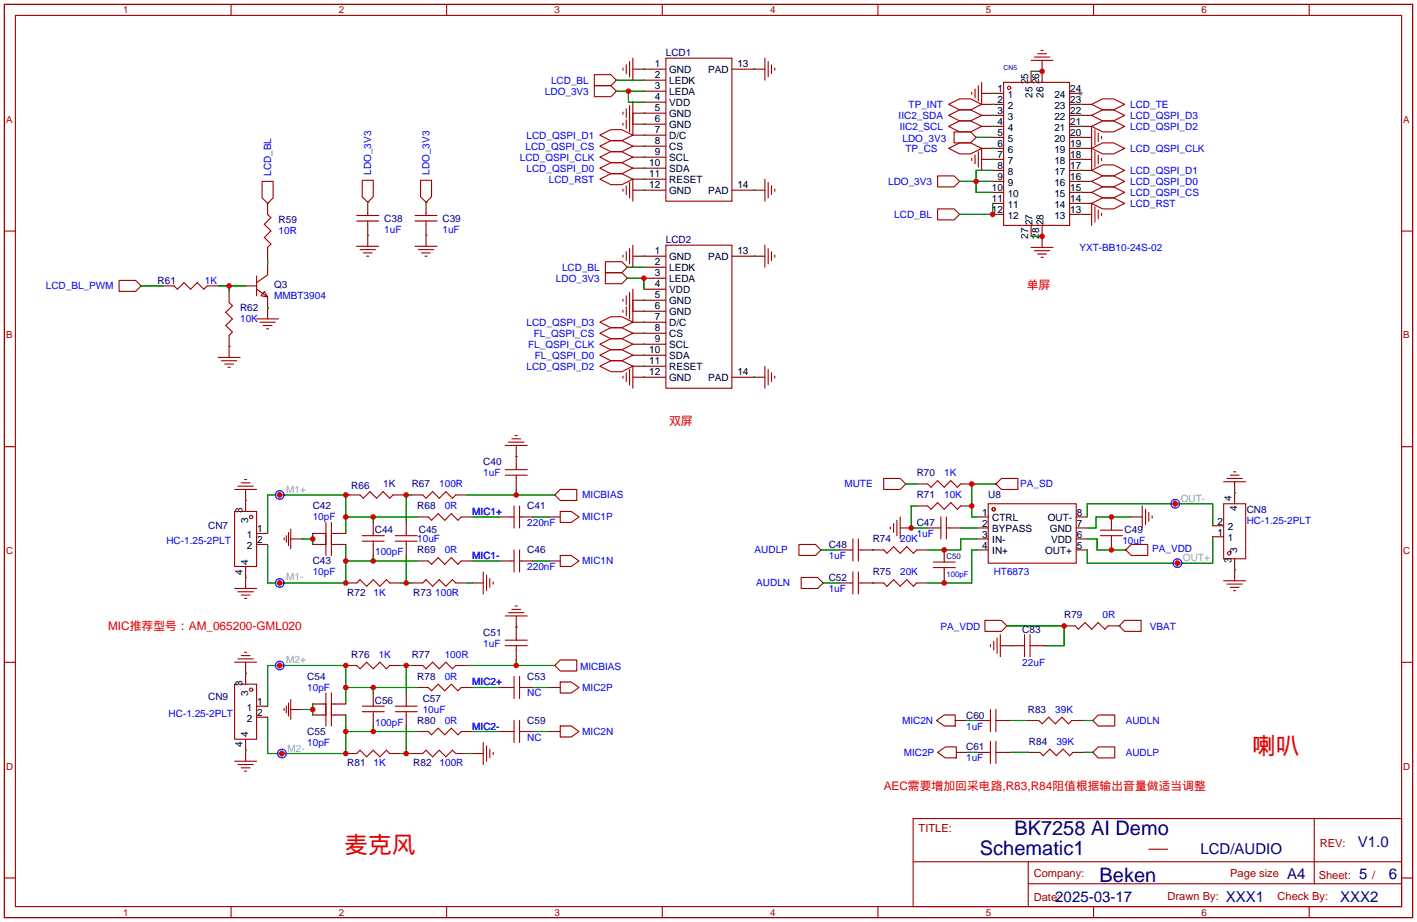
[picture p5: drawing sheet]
<svg xmlns="http://www.w3.org/2000/svg" width="327mm" height="213mm" viewBox="0 0 327 213" stroke-linecap="round" stroke-linejoin="round" font-family="sans-serif">
<circle cx="249.5" cy="21.6" r=".51" fill="#999"/>
<g fill="none" stroke="#a10000" stroke-width=".25">
<path d="M1 1h325.1v210.8h-325.1zM3.6 3.6h320v205.7h-320zM53.3 1v2.6M103.1 1v2.6M137.2 19.8h3.8l1.3 1.2-1.3 1.3h-3.8zM137.2 17.2h3.8l1.3 1.3-1.3 1.3h-3.8zM143.8 15.7v.5M144.6 15v2M145.4 14.2v3.5M146.1 13.4v5.1M152.9 1v2.6M153.7 13.4h15.3v33h-15.3z"/>
<path d="M176.6 13.4v5.1M177.4 14.2v3.5M178.1 15v2M178.9 15.7v.5M202.7 1v2.6M225.9 19.8v3.5M226.6 19v5.1M231.7 19h15.3v33h-15.3zM238.1 13.9h5M238.8 13.2h3.6M239.6 12.4h2M240.3 11.6h.6"/>
<path d="M252.5 1v2.6M302.3 1v2.6M138.5 33.7l2.5-1.2h2.6l2.5 1.2-2.5 1.3h-2.6zM138.5 36.3l2.5-1.3h2.6l2.5 1.3-2.5 1.3h-2.6zM138.5 38.8l2.5-1.2h2.6l2.5 1.2-2.5 1.3h-2.6zM138.5 31.2l2.5-1.3h2.6l2.5 1.3-2.5 1.3h-2.6zM143.8 25.9v.5M143.8 28.4v.5M144.6 25.1v2M144.6 27.7v2M145.4 24.3v6.1M146.1 23.6v7.6"/>
<path d="M219 24.1l2.6-1.3h2.5l2.5 1.3-2.5 1.3h-2.5zM219 26.6l2.6-1.2h2.5l2.5 1.2-2.5 1.3h-2.5zM219 29.2l2.6-1.3h2.5l2.5 1.3-2.5 1.2h-2.5zM219 34.3l2.6-1.3h2.5l2.5 1.3-2.5 1.2h-2.5zM220.3 30.4h3.8l1.3 1.3-1.3 1.3h-3.8zM224.3 21.3v.5M224.3 36.5v.5M225.1 20.5v2.1M225.1 35.8v2M225.9 35v3.6M226.6 34.3v5M252 39.3l2.6-1.2h2.5l2.6 1.2-2.6 1.3h-2.5z"/>
<path d="M252 34.3l2.6-1.3h2.5l2.6 1.3-2.6 1.2h-2.5zM252 29.2l2.6-1.3h2.5l2.6 1.3-2.6 1.2h-2.5zM252 26.6l2.6-1.2h2.5l2.6 1.2-2.6 1.3h-2.5zM252 24.1l2.6-1.3h2.5l2.6 1.3-2.6 1.3h-2.5zM252 29.2v10.1M252.8 29.9v3.6M252.8 35v3.6M253.6 30.7v2M253.6 35.8v2M254.3 31.5v.5M254.3 36.5v.5M1 53.3h2.6"/>
<path d="M60.5 41.9h2.6v3.8l-1.3 1.3-1.3-1.3zM61.8 49.5l.7 .8-1.5 1.5 1.5 1.5-1.5 1.5 1.5 1.6-.7 .7M82.4 51h5M82.4 49.7h5M82.4 56.9h5M83.1 57.6h3.6M83.6 41.6h2.6v3.8l-1.3 1.3-1.3-1.3zM83.9 58.4h2M84.6 59.1h.6M84.9 49.2v.5M84.9 51v.8M95.8 51h5.1"/>
<path d="M95.8 49.7h5.1M95.8 56.9h5.1M96.6 57.6h3.5M97.1 41.6h2.5v3.8l-1.2 1.3-1.3-1.3zM97.3 58.4h2.1M98.1 59.1h.5M98.4 49.2v.5M98.4 51v.8M138.5 41.4l2.5-1.3h2.6l2.5 1.3-2.5 1.2h-2.6zM143.8 43.7v.5M143.8 58.9v.5M144.6 42.9v2"/>
<path d="M144.6 58.1v2.1M145.4 42.1v3.6M145.4 57.4v3.5M146.1 41.4v5M146.1 56.6v5.1M153.7 56.6h15.3v33h-15.3zM176.6 41.4v5M176.6 56.6v5.1M177.4 42.1v3.6M177.4 57.4v3.5M178.1 42.9v2M178.1 58.1v2.1"/>
<path d="M178.9 43.7v.5M178.9 58.9v.5M216.5 48.2h3.8l1.3 1.3-1.3 1.3h-3.8zM216.5 40.6h3.8l1.3 1.3-1.3 1.2h-3.8zM238.1 57.1h5M238.8 57.9h3.6M239.6 58.6h2M240.3 59.4h.6M252 47l2.6-1.3h2.5l2.6 1.3-2.6 1.2h-2.5zM252 44.4l2.6-1.3h2.5l2.6 1.3-2.6 1.3h-2.5zM252 41.9l2.6-1.3h2.5l2.6 1.3-2.6 1.2h-2.5zM252 47v5"/>
<path d="M252.8 47.7v3.6M253.6 48.5v2M254.3 49.2v.5M323.6 53.3h2.5M27.5 64.7h3.8l1.3 1.3-1.3 1.3h-3.8zM40.2 66l.8 .8 1.5-1.6 1.5 1.6 1.5-1.6 1.6 1.6 .7-.8M52.9 69.8l.8 .8-1.6 1.5 1.6 1.5-1.6 1.5 1.6 1.6-.8 .7M59.2 66.8l2.6 1.7M59.2 63.7v4.6M59.2 73.6h5.1M60 74.4h3.6M60.8 75.1h2"/>
<path d="M61 67.3l.8 1.2-1.5-.2zM61.5 75.9h.5M61.8 63.5l-2.6 1.7M138.5 79.5l2.5-1.3h2.6l2.5 1.3-2.5 1.2h-2.6zM138.5 76.9l2.5-1.2h2.6l2.5 1.2-2.5 1.3h-2.6zM138.5 74.4l2.5-1.3h2.6l2.5 1.3-2.5 1.3h-2.6zM139.8 63h3.8l1.2 1.2-1.2 1.3h-3.8zM139.8 60.4h3.8l1.2 1.3-1.2 1.3h-3.8zM143.8 69.1v.5M143.8 71.6v.5M144.6 68.3v2M144.6 70.8v2.1"/>
<path d="M145.4 67.5v6.1M146.1 66.8v7.6M50.4 82.5h5M51.1 83.3h3.6M51.9 84h2M52.6 84.8h.5M138.5 82l2.5-1.3h2.6l2.5 1.3-2.5 1.3h-2.6zM138.5 84.5l2.5-1.2h2.6l2.5 1.2-2.5 1.3h-2.6zM143.8 86.8v.5M144.6 86.1v2M145.4 85.3v3.6M146.1 84.5v5.1"/>
<path d="M176.6 84.5v5.1M177.4 85.3v3.6M178.1 86.1v2M178.9 86.8v.5M1 103.1h2.6M54.2 118.1h5v12.7h-5zM54.2 113h5M54.9 112.2h3.6M55.7 111.5h2M56.5 110.7h.5M83.1 114.3l.8 .7 1.5-1.5 1.5 1.5 1.6-1.5 1.5 1.5 .7-.7M97.6 114.3l.8 .7 1.5-1.5 1.5 1.5 1.5-1.5 1.6 1.5 .7-.7"/>
<path d="M98.9 119.3l.7 .8 1.6-1.5 1.5 1.5 1.5-1.5 1.5 1.5 .8-.8M116.6 102.8h5.1M116.6 109.7h5.1M116.6 108.4h5.1M117.4 102.1h3.6M117.9 119.3h.8M118.2 101.3h2M118.7 116.8v5.1M118.9 100.5h.5M119.2 107.9v.5M119.2 109.7v.8M120 116.8v5.1"/>
<path d="M120 119.3h.5M128.1 114.3l1.2-1.3h3.9v2.5h-3.9zM129.3 118.1h2.6l1.8 1.2-1.8 1.3h-2.6zM204 110.5h3.8l1.3 1.2-1.3 1.3h-3.8zM207.8 119.3v5.1M214.2 116.8l.7 .8 1.6-1.6 1.5 1.6 1.5-1.6 1.5 1.6 .8-.8M214.2 111.7l.7 .8 1.6-1.5 1.5 1.5 1.5-1.5 1.5 1.5 .8-.8M217.2 119.3v5.1M218.5 119.3v5.1M228.2 116.3h20.3v13.7h-20.3zM231.2 110.5h3.8v2.5h-3.8l-1.3-1.3zM263.7 116.8v5.1"/>
<path d="M264.5 117.6v3.5M265.2 118.3v2.1M266 119.1v.5M282.5 116.3h5.1v12.7h-5.1zM282.5 111.2h5.1M283.3 110.5h3.5M284 109.7h2.1M284.8 108.9h.5M323.6 103.1h2.5M54.2 135.9h5M54.9 136.6h3.6M55.7 137.4h2"/>
<path d="M56.5 138.1h.5M65.6 124.2v.5M66.1 123.7v1.5M66.6 122.9v3M67.1 124.4h2.6M67.1 122.1v4.6M74.7 125.7h.5M74.7 123.2h.5M75.2 120.6v7.6M76.5 120.6v7.6M76.5 125.7h.8M76.5 123.2h.8"/>
<path d="M82.4 134.6l.7-.8 1.5 1.5 1.6-1.5 1.5 1.5 1.5-1.5 .8 .8M83.6 123.7h5.1M83.6 124.9h5.1M86.2 123.2v.5M86.2 124.9v.8M91.2 123.7h5.1M91.2 124.9h5.1M93.8 123.2v.5M93.8 124.9v.8M97.6 134.6l.8-.8 1.5 1.5 1.5-1.5 1.5 1.5 1.6-1.5 .7 .8M98.9 129.5l.7 .8 1.6-1.6 1.5 1.6 1.5-1.6 1.5 1.6 .8-.8M111.6 132v5.1"/>
<path d="M112.3 132.8v3.6M113.1 133.6v2M113.9 134.3v.5M117.9 129.5h.8M118.7 127v5M118.9 139.9h.5M120 127v5M120 129.5h.5M129.3 128.2h2.6l1.8 1.3-1.8 1.3h-2.6zM184.5 125.7h3.8l1.2 1.3-1.2 1.2h-3.8zM185 133.3h3.8l1.3 1.3-1.3 1.3h-3.8zM196.4 134.6h.5"/>
<path d="M196.4 127h.5M196.9 124.4v5.1M196.9 132v5.1M198.2 124.4v5.1M198.2 132v5.1M198.2 134.6h.7M198.2 127h.7M204 127l.8 .7 1.5-1.5 1.5 1.5 1.6-1.5 1.5 1.5 .7-.7M204 134.6l.8 .7 1.5-1.5 1.5 1.5 1.6-1.5 1.5 1.5 .7-.7M205.5 121.6v.5M206.3 120.9v2M207.1 120.1v3.6"/>
<path d="M215.5 129.8h5M215.5 131h5M216.7 121.9h.5M218 129v.8M218 131v.5M218.5 121.9h.8M254.1 123.7h5M254.1 122.4h5M256.6 121.9v.5M256.6 123.7v.7M259.9 127l1.3-1.3h3.8v2.5h-3.8zM282.5 134.1h5.1"/>
<path d="M283.3 134.8h3.5M284 135.6h2.1M284.8 136.4h.5M1 152.9h2.6M54.2 158h5v12.7h-5zM54.2 152.9h5M54.9 152.1h3.6M55.7 151.3h2M56.5 150.6h.5M75.2 160v7.6M76.5 160v7.6M82.4 153.6l.7 .8 1.5-1.5 1.6 1.5 1.5-1.5 1.5 1.5 .8-.8"/>
<path d="M97.6 153.6l.8 .8 1.5-1.5 1.5 1.5 1.5-1.5 1.6 1.5 .7-.8M98.9 158.7l.7 .8 1.6-1.5 1.5 1.5 1.5-1.5 1.5 1.5 .8-.8M116.6 142.2h5.1M116.6 149.1h5.1M116.6 147.8h5.1M117.4 141.4h3.6M117.9 158.7h.8M118.2 140.7h2M118.7 156.2v5.1M119.2 147.3v.5M119.2 149.1v.7M120 158.7h.5"/>
<path d="M120 156.2v5.1M128.1 153.6l1.2-1.2h3.9v2.5h-3.9zM129.3 157.4h2.6l1.8 1.3-1.8 1.3h-2.6zM227.4 143.2h3.8l1.3 1.3-1.3 1.3h-3.8zM228.7 148.8v.5M229.4 148v2.1M230.2 147.3v3.5M230.9 146.5v5.1M236 149.1h.5M236.5 146.5v5.1M237.8 149.1h.8M237.8 146.5v5.1"/>
<path d="M248.2 144.5l.8 .8 1.5-1.6 1.5 1.6 1.6-1.6 1.5 1.6 .7-.8M258.4 144.5l1.3-1.3h3.8v2.6h-3.8zM323.6 152.9h2.5M54.2 175.7h5M54.9 176.5h3.6M55.7 177.3h2M56.5 178h.5M65.6 163.5v.5M66.1 163v1.6M66.6 162.3v3M67.1 161.5v4.6M67.1 163.8h2.6"/>
<path d="M74.7 162.5h.5M74.7 165.1h.5M76.5 162.5h.8M76.5 165.1h.8M82.4 174l.7-.8 1.5 1.5 1.6-1.5 1.5 1.5 1.5-1.5 .8 .8M83.6 164.3h5.1M83.6 163h5.1M86.2 162.5v.5M86.2 164.3v.8M91.2 164.3h5.1M91.2 163h5.1M93.8 162.5v.5"/>
<path d="M93.8 164.3v.8M97.6 174l.8-.8 1.5 1.5 1.5-1.5 1.5 1.5 1.6-1.5 .7 .8M98.9 168.9l.7 .7 1.6-1.5 1.5 1.5 1.5-1.5 1.5 1.5 .8-.7M111.6 171.4v5.1M112.3 172.2v3.5M113.1 172.9v2.1M113.9 173.7v.5M117.9 168.9h.8M118.7 166.3v5.1M120 166.3v5.1M120 168.9h.5M129.3 167.6h2.6l1.8 1.3-1.8 1.2h-2.6z"/>
<path d="M216.2 166.3l1.8-1.2h2.5v2.5h-2.5zM216.5 173.7l1.7-1.3h2.6v2.6h-2.6zM228.2 173.7h.5M228.2 166.3h.5M228.7 163.8v5.1M228.7 171.2v5M229.9 163.8v5.1M229.9 171.2v5M229.9 173.7h.8M229.9 166.3h.8M239.8 166.3l.8 .8 1.5-1.5 1.5 1.5 1.6-1.5 1.5 1.5 .8-.8M240.1 173.7l.8 .8 1.5-1.6 1.5 1.6 1.5-1.6 1.6 1.6 .7-.8"/>
<path d="M253.6 172.4h3.8v2.6h-3.8l-1.3-1.3zM253.6 165.1h3.8v2.5h-3.8l-1.3-1.3zM210.8 189h112.8v20.3h-112.8zM210.8 198.9h112.7M237.4 198.9v10.2M265.2 196.1h4.4M303.4 189v15M1 202.7h2.6M53.3 209.3v2.5M103.1 209.3v2.5M152.9 209.3v2.5M202.7 209.3v2.5"/>
<path d="M237.4 204h86.1M252.5 209.3v2.5M302.3 209.3v2.5M323.6 202.7h2.5"/>
<circle cx="233" cy="20.3" r=".38"/>
<circle cx="58" cy="119.3" r=".38"/>
<circle cx="229.4" cy="117.6" r=".38"/>
<circle cx="283.8" cy="127.7" r=".38"/>
<circle cx="58" cy="159.2" r=".38"/>
</g>
<g fill="none" stroke="#870000" stroke-width=".25">
<path d="M142.3 18.5h.1M146.1 16h7.6M148.7 18.5h5M169 16h7.6M238.1 16.5v2.5M240.6 13.9v5.1M142.3 21h.1M146.1 26.1h7.6M146.1 28.7h7.6M146.1 31.2h7.6M146.1 33.7h7.6M146.1 36.3h7.6"/>
<path d="M146.1 38.8h7.6M148.7 21h5M148.7 23.6h5M225.4 31.7h.1M226.6 21.6h5.1M226.6 24.1h5.1M226.6 26.6h5.1M226.6 29.2h5.1M226.6 34.3h5.1M226.6 36.8h5.1M229.2 31.7h2.5M229.2 39.3h2.5"/>
<path d="M247 21.6h2.5M247 24.1h5M247 26.6h5M247 29.2h5M247 31.7h5M247 34.3h5M247 36.8h5M247 39.3h5M61.8 47h.1M61.8 47v2.5M61.8 57.1v2.6M84.9 46.7h.1"/>
<path d="M84.9 46.7v2.5M84.9 51.8v5.1M98.4 46.7h.1M98.4 46.7v2.5M98.4 51.8v5.1M146.1 41.4h7.6M146.1 43.9h7.6M146.1 59.1h7.6M169 43.9h7.6M169 59.1h7.6M221.6 49.5h.1M221.6 41.9h.1"/>
<path d="M229.2 41.9h2.5M229.2 44.4h2.5M229.2 47h2.5M229.2 49.5h2.5M238.1 52v2.6M240.6 52v5.1M247 41.9h5M247 44.4h5M247 47h5M247 49.5h5M32.6 66h.1M37.7 66h2.5"/>
<path d="M47.8 66h2.6M52.9 67.3v2.5M52.9 77.4v5.1M56.7 66h2.5M61.8 60.9v2.6M61.8 68.5v5.1M144.8 64.2h.1M144.8 61.7h.1M146.1 69.3h7.6M146.1 71.8h7.6M146.1 74.4h7.6M146.1 76.9h7.6"/>
<path d="M146.1 79.5h7.6M148.7 61.7h5M148.7 64.2h5M148.7 66.8h5M146.1 82h7.6M146.1 84.5h7.6M146.1 87.1h7.6M169 87.1h7.6M56.7 113v5.1M64.6 114.3h.1M80.6 114.3h2.5M90.7 114.3h2.6"/>
<path d="M95.1 114.3h2.5M96.3 119.3h2.6M105.2 114.3h2.6M106.5 119.3h2.5M115.4 119.3h2.5M119.2 102.8v5.1M119.2 110.5v2.5M120.5 119.3h2.5M126.8 119.3h2.5M128.1 114.3h.1M209.1 111.7h.1M211.6 116.8h2.6"/>
<path d="M211.6 111.7h2.6M221.8 116.8h2.5M221.8 111.7h2.5M225.6 119.3h2.6M229.9 111.7h.1M248.5 119.3h2.5M256.6 119.3v2.6M261.2 119.3h2.5M271.3 116.3h.1M285.1 111.2v5.1M56.7 130.8v5.1M59.2 125.7h2.6"/>
<path d="M59.2 123.2h2.6M64.6 134.6h.1M69.7 124.4h.1M72.2 125.7h2.5M72.2 123.2h2.5M77.3 125.7h2.5M77.3 123.2h2.5M79.8 134.6h2.6M86.2 120.6v2.6M86.2 125.7v2.5M90 134.6h2.5M93.8 120.6v2.6"/>
<path d="M93.8 125.7v2.5M95.1 134.6h2.5M96.3 129.5h2.6M105.2 134.6h2.6M106.5 129.5h2.5M109 134.6h2.6M115.4 129.5h2.5M120.5 129.5h2.5M126.8 129.5h2.5M189.5 127h.1M190.1 134.6h.1M193.9 134.6h2.5"/>
<path d="M193.9 127h2.5M198.9 134.6h5.1M198.9 127h5.1M207.8 121.9h2.6M211.6 134.6h2.6M211.6 127h2.6M214.2 121.9h2.5M218 126.5v2.5M218 131.5v2.6M219.3 121.9h2.5M225.6 121.9h2.6M225.6 124.4h2.6"/>
<path d="M225.6 127h2.6M248.5 121.9h2.5M248.5 124.4h2.5M248.5 127h2.5M256.6 124.4v2.6M259.9 127h.1M271.8 130h.1M280 123.9h2.5M280 121.4h2.5M285.1 129v5.1M56.7 152.9v5.1M64.6 153.6h.1"/>
<path d="M79.8 153.6h2.6M86.2 160v2.5M90 153.6h2.5M93.8 160v2.5M95.1 153.6h2.5M96.3 158.7h2.6M105.2 153.6h2.6M106.5 158.7h2.5M115.4 158.7h2.5M119.2 142.2v5.1M119.2 149.8v2.6M120.5 158.7h2.5"/>
<path d="M126.8 158.7h2.5M128.1 153.6h.1M230.9 149.1h5.1M232.5 144.5h.1M238.6 149.1h2.5M245.7 144.5h2.5M255.8 144.5h2.6M258.4 144.5h.1M56.7 170.7v5M59.2 163h2.6M59.2 165.6h2.6M65.1 174h.1"/>
<path d="M69.7 163.8h.1M72.2 162.5h2.5M72.2 165.1h2.5M77.3 162.5h2.5M77.3 165.1h2.5M79.8 174h2.6M86.2 165.1v2.5M90 174h2.5M93.8 165.1v2.5M95.1 174h2.5M96.3 168.9h2.6M105.2 174h2.6"/>
<path d="M106.5 168.9h2.5M109 174h2.6M115.4 168.9h2.5M120.5 168.9h2.5M126.8 168.9h2.5M220.5 166.3h2.6M220.8 173.7h2.5M225.6 173.7h2.6M225.6 166.3h2.6M230.7 173.7h2.5M230.7 166.3h2.5M237.3 166.3h2.5"/>
<path d="M237.6 173.7h2.5M247.5 166.3h2.5M247.7 173.7h2.6M252.3 173.7h.1M252.3 166.3h.1"/>
</g>
<g fill="none" stroke="#008700" stroke-width=".25">
<path d="M142.3 18.5h6.4M148.7 16h.1M174.1 16h.1M238.1 16.5h2.5M142.3 21h6.4M145.1 21v2.6h3.6M148.7 26.1h.1M148.7 28.7h.1M148.7 33.7h.1M148.7 36.3h.1M148.7 38.8h.1M148.7 31.2h.1"/>
<path d="M225.4 31.7h3.8M229.2 21.6h.1M229.2 36.8h.1M229.2 24.1h.1M229.2 26.6h.1M229.2 29.2h.1M229.2 34.3h.1M229.2 39.3h-3.8v5.1h3.8M249.5 36.8h.1M249.5 31.7h.1M249.5 39.3h.1M249.5 34.3h.1"/>
<path d="M249.5 29.2h.1M249.5 26.6h.1M249.5 24.1h.1M61.8 47h.1M61.8 59.7v1.2M84.9 46.7h.1M84.9 54.3h.1M98.4 46.7h.1M98.4 54.3h.1M148.7 43.9h.1M148.7 59.1h.1M148.7 41.4h.1"/>
<path d="M174.1 43.9h.1M174.1 59.1h.1M221.6 41.9h7.6M229.2 47v2.5h-7.6M238.1 54.6h2.5M249.5 49.5h.1M249.5 47h.1M249.5 44.4h.1M249.5 41.9h.1M32.6 66h5.1M50.4 66h6.3M52.9 80h.1"/>
<path d="M52.9 66v1.3M61.8 71.1h.1M144.8 64.2h3.9v2.6M144.8 61.7h3.9M148.7 69.3h.1M148.7 71.8h.1M148.7 79.5h.1M148.7 76.9h.1M148.7 74.4h.1M148.7 87.1h.1M148.7 82h.1M148.7 84.5h.1"/>
<path d="M174.1 87.1h.1M56.7 115.5h.1M79.8 119.3h16.5M79.8 114.3v8.9M80.6 114.3h-18.8v8.9M86.2 119.3v1.3M93.3 114.3h1.8M93.8 114.3v6.3M107.8 114.3h20.3M109 119.3h6.4M119.2 105.4h.1M119.2 113v1.3"/>
<path d="M123 119.3h3.8M209.1 111.7h2.5M211.6 116.8h-1.2v5.1h3.8M229.9 111.7h-5.6v7.6h1.3M251 119.3v-3h29v5.1M261.2 119.3h-8.2v2.6h-2M285.1 113.8h.1M56.7 133.3h.1M61.8 125.7v8.9h18v-8.9M69.7 124.4h2.5M72.2 123.2v2.5M79.8 129.5h16.5"/>
<path d="M86.2 128.2v1.3M92.5 134.6h2.6M93.8 128.2v6.4M107.8 134.6h1.2M109 129.5h6.4M123 129.5h3.8M189.5 127h4.4M190.1 134.6h3.8M201.5 127h.1M201.5 134.6h.1M218 126.5v.5M218 134.1v.5"/>
<path d="M221.8 121.9h3.8M225.6 127h-1.3v7.6h-10.1M225.6 124.4h-3.8v2.6h-7.6M251 124.4h2.3v2.6h6.6M280 123.9v6.1h-29v-3M285.1 131.5h.1M56.7 155.4h.1M79.8 158.7h16.5M86.2 158.7v1.3M92.5 153.6h2.6M93.8 153.6v6.4M107.8 153.6h20.3"/>
<path d="M109 158.7h6.4M119.2 144.7h.1M119.2 152.4v1.2M123 158.7h3.8M232.5 144.5h13.2v4.6h-4.6M233.5 149.1h.1M258.4 144.5h.1M56.7 173.2h.1M69.7 163.8h2.5M72.2 162.5v2.6M79.8 165.1v8.9h-18v-8.4M79.8 162.5v-8.9h-18v9.4"/>
<path d="M79.8 168.9h16.5M86.2 167.6v1.3M92.5 174h2.6M93.8 167.6v6.4M107.8 174h1.2M109 168.9h6.4M123 168.9h3.8M223.1 166.3h2.5M223.3 173.7h2.3M233.2 166.3h4.1M233.2 173.7h4.4M250 166.3h2.3"/>
<path d="M250.3 173.7h2"/>
</g>
<g fill="none" stroke="#999" stroke-width=".23">
<path d="M63.6 114l1.2 1.2M64.2 113.3l1.3 1.3M64.8 113.3l-1.2 1.2M65.5 113.9l-1.3 1.3M270.4 116.1l1.2 1.2M271 115.4l1.3 1.3M271.6 115.3l-1.2 1.2M272.3 115.9l-1.3 1.3M63.6 134.3l1.2 1.3M64.2 133.7l1.3 1.3M64.8 133.6l-1.2 1.2M65.5 134.2l-1.3 1.3"/>
<path d="M270.9 129.8l1.2 1.2M271.5 129.1l1.3 1.3M272.1 129l-1.2 1.3M272.8 129.6l-1.3 1.3M63.6 153.4l1.2 1.2M64.2 152.7l1.3 1.3M64.8 152.7l-1.2 1.2M65.5 153.3l-1.3 1.3M64.1 173.7l1.2 1.2M64.7 173l1.3 1.3M65.3 173l-1.2 1.2M66 173.6l-1.3 1.3"/>
</g>
<g fill="none" stroke="#00f" stroke-width=".25">
<circle cx="64.6" cy="114.3" r="1"/>
<circle cx="271.3" cy="116.3" r="1"/>
<circle cx="64.6" cy="134.6" r="1"/>
<circle cx="271.8" cy="130" r="1"/>
<circle cx="64.6" cy="153.6" r="1"/>
<circle cx="65.1" cy="174" r="1"/>
</g>
<g fill="#c00">
<circle cx="119.2" cy="114.3" r=".63"/>
<circle cx="93.8" cy="114.3" r=".63"/>
<circle cx="93.8" cy="134.6" r=".63"/>
<circle cx="93.8" cy="174" r=".63"/>
<circle cx="93.8" cy="153.6" r=".63"/>
<circle cx="119.2" cy="153.6" r=".63"/>
<circle cx="72.2" cy="124.4" r=".63"/>
<circle cx="72.2" cy="163.8" r=".63"/>
<circle cx="86.2" cy="119.3" r=".63"/>
<circle cx="79.8" cy="119.3" r=".63"/>
<circle cx="79.8" cy="114.3" r=".63"/>
<circle cx="64.6" cy="114.3" r=".63"/>
<circle cx="86.2" cy="129.5" r=".63"/>
<circle cx="79.8" cy="129.5" r=".63"/>
<circle cx="79.8" cy="134.6" r=".63"/>
<circle cx="64.6" cy="134.6" r=".63"/>
<circle cx="86.2" cy="158.7" r=".63"/>
<circle cx="79.8" cy="158.7" r=".63"/>
<circle cx="79.8" cy="153.6" r=".63"/>
<circle cx="64.6" cy="153.6" r=".63"/>
<circle cx="86.2" cy="168.9" r=".63"/>
<circle cx="79.8" cy="168.9" r=".63"/>
<circle cx="79.8" cy="174" r=".63"/>
<circle cx="65.1" cy="174" r=".63"/>
<circle cx="210.4" cy="121.9" r=".63"/>
<circle cx="224.3" cy="116.8" r=".63"/>
<circle cx="224.3" cy="111.7" r=".63"/>
<circle cx="218" cy="127" r=".63"/>
<circle cx="218" cy="134.6" r=".63"/>
<circle cx="256.6" cy="119.3" r=".63"/>
<circle cx="256.6" cy="127" r=".63"/>
<circle cx="271.3" cy="116.3" r=".63"/>
<circle cx="245.7" cy="144.5" r=".63"/>
<circle cx="271.8" cy="130" r=".63"/>
<circle cx="52.9" cy="66" r=".63"/>
<circle cx="145.1" cy="21" r=".63"/>
<circle cx="148.7" cy="64.2" r=".63"/>
<circle cx="240.6" cy="16.5" r=".63"/>
<circle cx="240.6" cy="54.6" r=".63"/>
<circle cx="229.2" cy="49.5" r=".63"/>
<circle cx="225.4" cy="41.9" r=".63"/>
</g>
<g font-size="5.5" fill="#f00">
<text x="289.1" y="174.1">喇叭</text>
<text x="79.6" y="197">麦克风</text>
</g>
<g font-size="4.6" fill="#000080">
<text x="226.3" y="197.4">Schematic1</text>
<text x="234.2" y="192.8">BK7258 AI Demo</text>
<text x="253.9" y="203.5">Beken</text>
</g>
<g font-size="3.5" fill="#000080">
<text x="277.1" y="197.3">LCD/AUDIO</text>
<text x="313.5" y="195.5">V1.0</text>
<text x="297.2" y="202.9">A4</text>
<text x="313.8" y="202.9">5</text>
<text x="320.7" y="202.9">6</text>
<text x="243.6" y="208.2">2025-03-17</text>
<text x="283" y="208.2">XXX1</text>
<text x="309.4" y="208.2">XXX2</text>
</g>
<g font-size="2.7" fill="#f00">
<text x="237" y="66.7">单屏</text>
<text x="154.5" y="98.2">双屏</text>
<text x="25" y="145.5">MIC推荐型号：AM_065200-GML020</text>
<text x="204" y="182.3">AEC需要增加回采电路,R83,R84阻值根据输出音量做适当调整</text>
</g>
<g font-size="2.6" fill="#a00000">
<text x="212.1" y="192.2">TITLE:</text>
<text x="304.7" y="195.5">REV:</text>
<text x="238.7" y="202.4">Company:</text>
<text x="284" y="202.4">Page size</text>
<text x="304.5" y="202.8">Sheet:</text>
<text x="316.8" y="202.9">/</text>
<text x="238.7" y="207.9">Date:</text>
<text x="269.6" y="207.7">Drawn By:</text>
<text x="295" y="207.7">Check By:</text>
</g>
<g font-size="2.3">
<text x="151.2" y="15.5">1</text>
<text x="154.5" y="16.8">GND</text>
<text x="163.5" y="16.8">PAD</text>
<text x="170.2" y="15.5">13</text>
<text x="151.2" y="18">2</text>
<text x="151.2" y="20.6">3</text>
<text x="151.2" y="23.1">4</text>
<text x="154.5" y="19.3">LEDK</text>
<text x="154.5" y="21.9">LEDA</text>
<text x="230.3" y="23.9">2</text>
<text x="230.3" y="21.3">1</text>
<text x="232.6" y="22.6">1</text>
<text x="237.3" y="19.5" transform="rotate(-90 237.3 19.5)">25</text>
<text x="238.4" y="22.6" transform="rotate(-90 238.4 22.6)">25</text>
<text x="239.9" y="19.5" transform="rotate(-90 239.9 19.5)">26</text>
<text x="240.9" y="22.6" transform="rotate(-90 240.9 22.6)">26</text>
<text x="243.4" y="22.6">24</text>
<text x="247.1" y="21.3">24</text>
<text x="247.1" y="23.9">23</text>
<text x="151.2" y="25.7">5</text>
<text x="151.2" y="28.2">6</text>
<text x="154.5" y="24.4">VDD</text>
<text x="154.5" y="26.9">GND</text>
<text x="154.5" y="29.5">GND</text>
<text x="230.3" y="28.9">4</text>
<text x="230.3" y="26.4">3</text>
<text x="232.6" y="27.7">3</text>
<text x="232.6" y="25.1">2</text>
<text x="243.4" y="25.1">23</text>
<text x="243.4" y="27.7">22</text>
<text x="247.1" y="26.4">22</text>
<text x="247.1" y="28.9">21</text>
<text x="151.2" y="30.7">7</text>
<text x="151.2" y="33.3">8</text>
<text x="151.2" y="35.8">9</text>
<text x="154.5" y="32">D/C</text>
<text x="154.5" y="34.6">CS</text>
<text x="230.3" y="34">6</text>
<text x="230.3" y="31.5">5</text>
<text x="232.6" y="35.3">6</text>
<text x="232.6" y="32.8">5</text>
<text x="232.6" y="30.2">4</text>
<text x="243.4" y="30.2">21</text>
<text x="243.4" y="32.8">20</text>
<text x="243.4" y="35.3">19</text>
<text x="247.1" y="31.5">20</text>
<text x="247.1" y="34">19</text>
<text x="149.9" y="38.4">10</text>
<text x="149.9" y="40.9">11</text>
<text x="154.5" y="37.1">SCL</text>
<text x="154.5" y="39.6">SDA</text>
<text x="230.3" y="41.6">9</text>
<text x="230.3" y="39.1">8</text>
<text x="230.3" y="36.6">7</text>
<text x="232.6" y="40.4">8</text>
<text x="232.6" y="37.8">7</text>
<text x="243.4" y="37.8">18</text>
<text x="243.4" y="40.4">17</text>
<text x="247.1" y="36.6">18</text>
<text x="247.1" y="39.1">17</text>
<text x="247.1" y="41.6">16</text>
<text x="149.9" y="43.4">12</text>
<text x="154.5" y="42.2">RESET</text>
<text x="154.5" y="44.7">GND</text>
<text x="163.5" y="44.7">PAD</text>
<text x="170.2" y="43.4">14</text>
<text x="229" y="46.7">11</text>
<text x="229" y="44.2">10</text>
<text x="232.6" y="48">11</text>
<text x="232.6" y="45.5">10</text>
<text x="232.6" y="42.9">9</text>
<text x="243.4" y="42.9">16</text>
<text x="243.4" y="45.5">15</text>
<text x="243.4" y="48">14</text>
<text x="247.1" y="44.2">15</text>
<text x="247.1" y="46.7">14</text>
<text x="229" y="49.3">12</text>
<text x="232.6" y="50.5">12</text>
<text x="238.4" y="52" transform="rotate(-90 238.4 52)">27</text>
<text x="240.9" y="52" transform="rotate(-90 240.9 52)">28</text>
<text x="243.4" y="50.5">13</text>
<text x="247.1" y="49.3">13</text>
<text x="151.2" y="58.7">1</text>
<text x="154.5" y="60">GND</text>
<text x="163.5" y="60">PAD</text>
<text x="170.2" y="58.7">13</text>
<text x="237.3" y="55.1" transform="rotate(-90 237.3 55.1)">27</text>
<text x="239.9" y="55.1" transform="rotate(-90 239.9 55.1)">28</text>
<text x="151.2" y="61.2">2</text>
<text x="151.2" y="63.8">3</text>
<text x="154.5" y="62.5">LEDK</text>
<text x="154.5" y="65">LEDA</text>
<text x="151.2" y="66.3">4</text>
<text x="151.2" y="68.8">5</text>
<text x="151.2" y="71.4">6</text>
<text x="154.5" y="67.6">VDD</text>
<text x="154.5" y="70.1">GND</text>
<text x="151.2" y="73.9">7</text>
<text x="151.2" y="76.5">8</text>
<text x="154.5" y="72.7">GND</text>
<text x="154.5" y="75.2">D/C</text>
<text x="154.5" y="77.7">CS</text>
<text x="149.9" y="81.5">10</text>
<text x="151.2" y="79">9</text>
<text x="154.5" y="80.3">SCL</text>
<text x="154.5" y="82.8">SDA</text>
<text x="149.9" y="84.1">11</text>
<text x="149.9" y="86.6">12</text>
<text x="154.5" y="85.4">RESET</text>
<text x="154.5" y="87.9">GND</text>
<text x="163.5" y="87.9">PAD</text>
<text x="170.2" y="86.6">14</text>
<text x="56" y="118.4" transform="rotate(-90 56 118.4)">3</text>
<text x="226.7" y="119.1">1</text>
<text x="248.6" y="119.1">8</text>
<text x="284.3" y="115.7" transform="rotate(-90 284.3 115.7)">4</text>
<text x="285.6" y="118" transform="rotate(-90 285.6 118)">4</text>
<text x="57" y="124.2">1</text>
<text x="57.3" y="120.8" transform="rotate(-90 57.3 120.8)">3</text>
<text x="59.4" y="122.9">1</text>
<text x="59.4" y="125.5">2</text>
<text x="226.7" y="121.7">2</text>
<text x="226.7" y="124.2">3</text>
<text x="229.1" y="120.4">CTRL</text>
<text x="229.1" y="122.9">BYPASS</text>
<text x="229.1" y="125.5">IN-</text>
<text x="241.9" y="120.4">OUT-</text>
<text x="242.4" y="122.9">GND</text>
<text x="242.7" y="125.5">VDD</text>
<text x="248.6" y="124.2">6</text>
<text x="248.6" y="121.7">7</text>
<text x="281.1" y="123.7">1</text>
<text x="281.1" y="121.1">2</text>
<text x="283.4" y="125">1</text>
<text x="283.4" y="122.4">2</text>
<text x="57" y="126.7">2</text>
<text x="57.3" y="130.3" transform="rotate(-90 57.3 130.3)">4</text>
<text x="226.7" y="126.7">4</text>
<text x="229.1" y="128">IN+</text>
<text x="241.3" y="128">OUT+</text>
<text x="248.6" y="126.7">5</text>
<text x="284.3" y="129.9" transform="rotate(-90 284.3 129.9)">3</text>
<text x="285.6" y="127.6" transform="rotate(-90 285.6 127.6)">3</text>
<text x="56" y="132.7" transform="rotate(-90 56 132.7)">4</text>
<text x="56" y="158.3" transform="rotate(-90 56 158.3)">3</text>
<text x="57.3" y="160.7" transform="rotate(-90 57.3 160.7)">3</text>
<text x="57" y="164.1">1</text>
<text x="57" y="166.6">2</text>
<text x="59.4" y="162.8">1</text>
<text x="59.4" y="165.3">2</text>
<text x="56" y="172.6" transform="rotate(-90 56 172.6)">4</text>
<text x="57.3" y="170.2" transform="rotate(-90 57.3 170.2)">4</text>
</g>
<g font-size="2.3" fill="#000080">
<text x="153.7" y="13">LCD1</text>
<text x="64.3" y="51.6">R59</text>
<text x="88.7" y="51.3">C38</text>
<text x="102.2" y="51.3">C39</text>
<text x="153.7" y="56.1">LCD2</text>
<text x="36.4" y="65.5">R61</text>
<text x="55.4" y="71.9">R62</text>
<text x="63.3" y="66.6">Q3</text>
<text x="111.6" y="107.5">C40</text>
<text x="81.1" y="112.8">R66</text>
<text x="88.5" y="112.5">1K</text>
<text x="95.1" y="112.5">R67</text>
<text x="211.6" y="110">R70</text>
<text x="72.2" y="117.6">C42</text>
<text x="96.3" y="117.6">R68</text>
<text x="121.7" y="117.6">C41</text>
<text x="211.6" y="115.1">R71</text>
<text x="228.2" y="115.1">U8</text>
<text x="287.8" y="118.4">CN8</text>
<text x="48.1" y="122.2">CN7</text>
<text x="86.5" y="123.1">C44</text>
<text x="96.7" y="123.1">C45</text>
<text x="201.5" y="125.2">R74</text>
<text x="211.6" y="121.4">C47</text>
<text x="259.7" y="122.9">C49</text>
<text x="72.2" y="130.3">C43</text>
<text x="96.3" y="127.8">R69</text>
<text x="121.7" y="127.8">C46</text>
<text x="191.3" y="126.5">C48</text>
<text x="80.2" y="137.6">R72</text>
<text x="95.4" y="137.6">R73</text>
<text x="191.3" y="134.1">C52</text>
<text x="201.5" y="132.9">R75</text>
<text x="245.7" y="142.8">R79</text>
<text x="111.6" y="146.8">C51</text>
<text x="236" y="146.1">C83</text>
<text x="81.1" y="151.9">R76</text>
<text x="95.1" y="151.9">R77</text>
<text x="48.1" y="161.6">CN9</text>
<text x="70.9" y="157">C54</text>
<text x="96.3" y="157">R78</text>
<text x="121.7" y="157">C53</text>
<text x="86.5" y="162.5">C56</text>
<text x="96.3" y="167.1">R80</text>
<text x="97.6" y="162.1">C57</text>
<text x="121.7" y="167.1">C59</text>
<text x="223.1" y="165.9">C60</text>
<text x="237.3" y="164.6">R83</text>
<text x="70.9" y="169.7">C55</text>
<text x="223.1" y="173.2">C61</text>
<text x="237.6" y="172">R84</text>
<text x="80.2" y="177">R81</text>
<text x="95.4" y="177">R82</text>
</g>
<g font-size="2.3" fill="#00f">
<text x="125.8" y="21.9">LDO_3V3</text>
<text x="127.2" y="19.3">LCD_BL</text>
<text x="207.5" y="27.4">IIC2_SDA</text>
<text x="207.7" y="30">IIC2_SCL</text>
<text x="209.8" y="24.9">TP_INT</text>
<text x="260.9" y="30">LCD_QSPI_D2</text>
<text x="260.9" y="27.4">LCD_QSPI_D3</text>
<text x="260.9" y="24.9">LCD_TE</text>
<text x="121.3" y="34.6">LCD_QSPI_CS</text>
<text x="121.6" y="32">LCD_QSPI_D1</text>
<text x="208.4" y="32.8">LDO_3V3</text>
<text x="209" y="35.1">TP_CS</text>
<text x="260.9" y="35.1">LCD_QSPI_CLK</text>
<text x="62.6" y="40.6" transform="rotate(-90 62.6 40.6)">LCD_BL</text>
<text x="85.7" y="40.4" transform="rotate(-90 85.7 40.4)">LDO_3V3</text>
<text x="99.2" y="40.4" transform="rotate(-90 99.2 40.4)">LDO_3V3</text>
<text x="120" y="37.1">LCD_QSPI_CLK</text>
<text x="121.6" y="39.6">LCD_QSPI_D0</text>
<text x="260.9" y="40.1">LCD_QSPI_D1</text>
<text x="126.7" y="42.2">LCD_RST</text>
<text x="205.1" y="42.7">LDO_3V3</text>
<text x="260.9" y="47.8">LCD_RST</text>
<text x="260.9" y="45.2">LCD_QSPI_CS</text>
<text x="260.9" y="42.7">LCD_QSPI_D0</text>
<text x="88.7" y="53.9">1uF</text>
<text x="102.2" y="53.9">1uF</text>
<text x="206.5" y="50.3">LCD_BL</text>
<text x="64.3" y="54.1">10R</text>
<text x="249.2" y="57.9">YXT-BB10-24S-02</text>
<text x="47.3" y="65.5">1K</text>
<text x="128.4" y="65">LDO_3V3</text>
<text x="129.8" y="62.5">LCD_BL</text>
<text x="10.6" y="66.8">LCD_BL_PWM</text>
<text x="63.3" y="69.1">MMBT3904</text>
<text x="55.4" y="74.4">10K</text>
<text x="121.6" y="75.2">LCD_QSPI_D3</text>
<text x="123.2" y="77.7">FL_QSPI_CS</text>
<text x="122" y="80.3">FL_QSPI_CLK</text>
<text x="123.5" y="82.8">FL_QSPI_D0</text>
<text x="121.6" y="85.4">LCD_QSPI_D2</text>
<text x="101.4" y="112.5">100R</text>
<text x="111.6" y="110">1uF</text>
<text x="194.9" y="112.5">MUTE</text>
<text x="218" y="110">1K</text>
<text x="235.5" y="112.5">PA_SD</text>
<text x="102.7" y="117.6">0R</text>
<text x="109" y="118.9">MIC1+</text>
<text x="134.4" y="115.1">MICBIAS</text>
<text x="218" y="115.1">10K</text>
<text x="38.4" y="125.5">HC-1.25-2PLT</text>
<text x="72.2" y="120.2">10pF</text>
<text x="96.3" y="125.2">10uF</text>
<text x="121.7" y="121.4">220nF</text>
<text x="134.4" y="120.2">MIC1P</text>
<text x="207.8" y="125.2">20K</text>
<text x="211.6" y="124">1uF</text>
<text x="259.1" y="125.5">10uF</text>
<text x="287.8" y="120.9">HC-1.25-2PLT</text>
<text x="86.6" y="128.2">100pF</text>
<text x="102.7" y="127.8">0R</text>
<text x="109" y="129">MIC1-</text>
<text x="121.7" y="131.6">220nF</text>
<text x="134.4" y="130.3">MIC1N</text>
<text x="174.2" y="127.8">AUDLP</text>
<text x="191.3" y="129">1uF</text>
<text x="266" y="127.5">PA_VDD</text>
<text x="72.2" y="132.9">10pF</text>
<text x="86.3" y="137.6">1K</text>
<text x="100.5" y="137.6">100R</text>
<text x="174.6" y="135.4">AUDLN</text>
<text x="191.3" y="136.7">1uF</text>
<text x="207.8" y="132.9">20K</text>
<text x="229.4" y="132.9">HT6873</text>
<text x="254.6" y="142.8">0R</text>
<text x="111.6" y="149.4">1uF</text>
<text x="217.1" y="145.6">PA_VDD</text>
<text x="265.5" y="145.6">VBAT</text>
<text x="87.4" y="151.9">1K</text>
<text x="102.7" y="151.9">100R</text>
<text x="133.9" y="154.7">MICBIAS</text>
<text x="236" y="153.7">22uF</text>
<text x="70.9" y="159.5">10pF</text>
<text x="102.7" y="157">0R</text>
<text x="109" y="158.3">MIC2+</text>
<text x="121.7" y="160.8">NC</text>
<text x="134.4" y="159.5">MIC2P</text>
<text x="38.9" y="165.6">HC-1.25-2PLT</text>
<text x="86.6" y="167.6">100pF</text>
<text x="97.6" y="164.6">10uF</text>
<text x="102.7" y="167.1">0R</text>
<text x="208.3" y="167.1">MIC2N</text>
<text x="243.6" y="164.6">39K</text>
<text x="259.9" y="167.1">AUDLN</text>
<text x="70.9" y="172.2">10pF</text>
<text x="109" y="168.4">MIC2-</text>
<text x="121.7" y="171">NC</text>
<text x="134.4" y="169.7">MIC2N</text>
<text x="223.1" y="168.4">1uF</text>
<text x="243.9" y="172">39K</text>
<text x="86.3" y="177">1K</text>
<text x="101.5" y="177">100R</text>
<text x="208.7" y="174.5">MIC2P</text>
<text x="223.1" y="175.8">1uF</text>
<text x="259.9" y="174.5">AUDLP</text>
</g>
<g font-size="2.3" fill="#999">
<text x="66.1" y="113.8">M1+</text>
<text x="272.6" y="115.8">OUT-</text>
<text x="273.1" y="129.6">OUT+</text>
<text x="66.1" y="133.9">M1-</text>
<text x="66.1" y="153.2">M2+</text>
<text x="66.4" y="173.5">M2-</text>
</g>
<g font-size="2.2" fill="#a00000">
<text x="28.4" y="3.1">1</text>
<text x="78.2" y="3.1">2</text>
<text x="128" y="3.1">3</text>
<text x="177.8" y="3.1">4</text>
<text x="227.6" y="3.1">5</text>
<text x="277.4" y="3.1">6</text>
<text x="1.4" y="28.3">A</text>
<text x="324" y="28.3">A</text>
<text x="1.4" y="78.1">B</text>
<text x="324" y="78.1">B</text>
<text x="1.4" y="127.9">C</text>
<text x="324" y="127.9">C</text>
<text x="1.4" y="177.7">D</text>
<text x="324" y="177.7">D</text>
<text x="28.4" y="211.4">1</text>
<text x="78.2" y="211.4">2</text>
<text x="128" y="211.4">3</text>
<text x="177.8" y="211.4">4</text>
<text x="227.6" y="211.4">5</text>
<text x="277.4" y="211.4">6</text>
</g>
<text font-size="1.8" fill="#000080" x="218.5" y="129.1">C50</text>
<text font-size="1.8" fill="#00f" x="218.5" y="133.2">100pF</text>
<text font-size="1.6" fill="#000080" x="231.7" y="16.2">CN5</text>
</svg>
